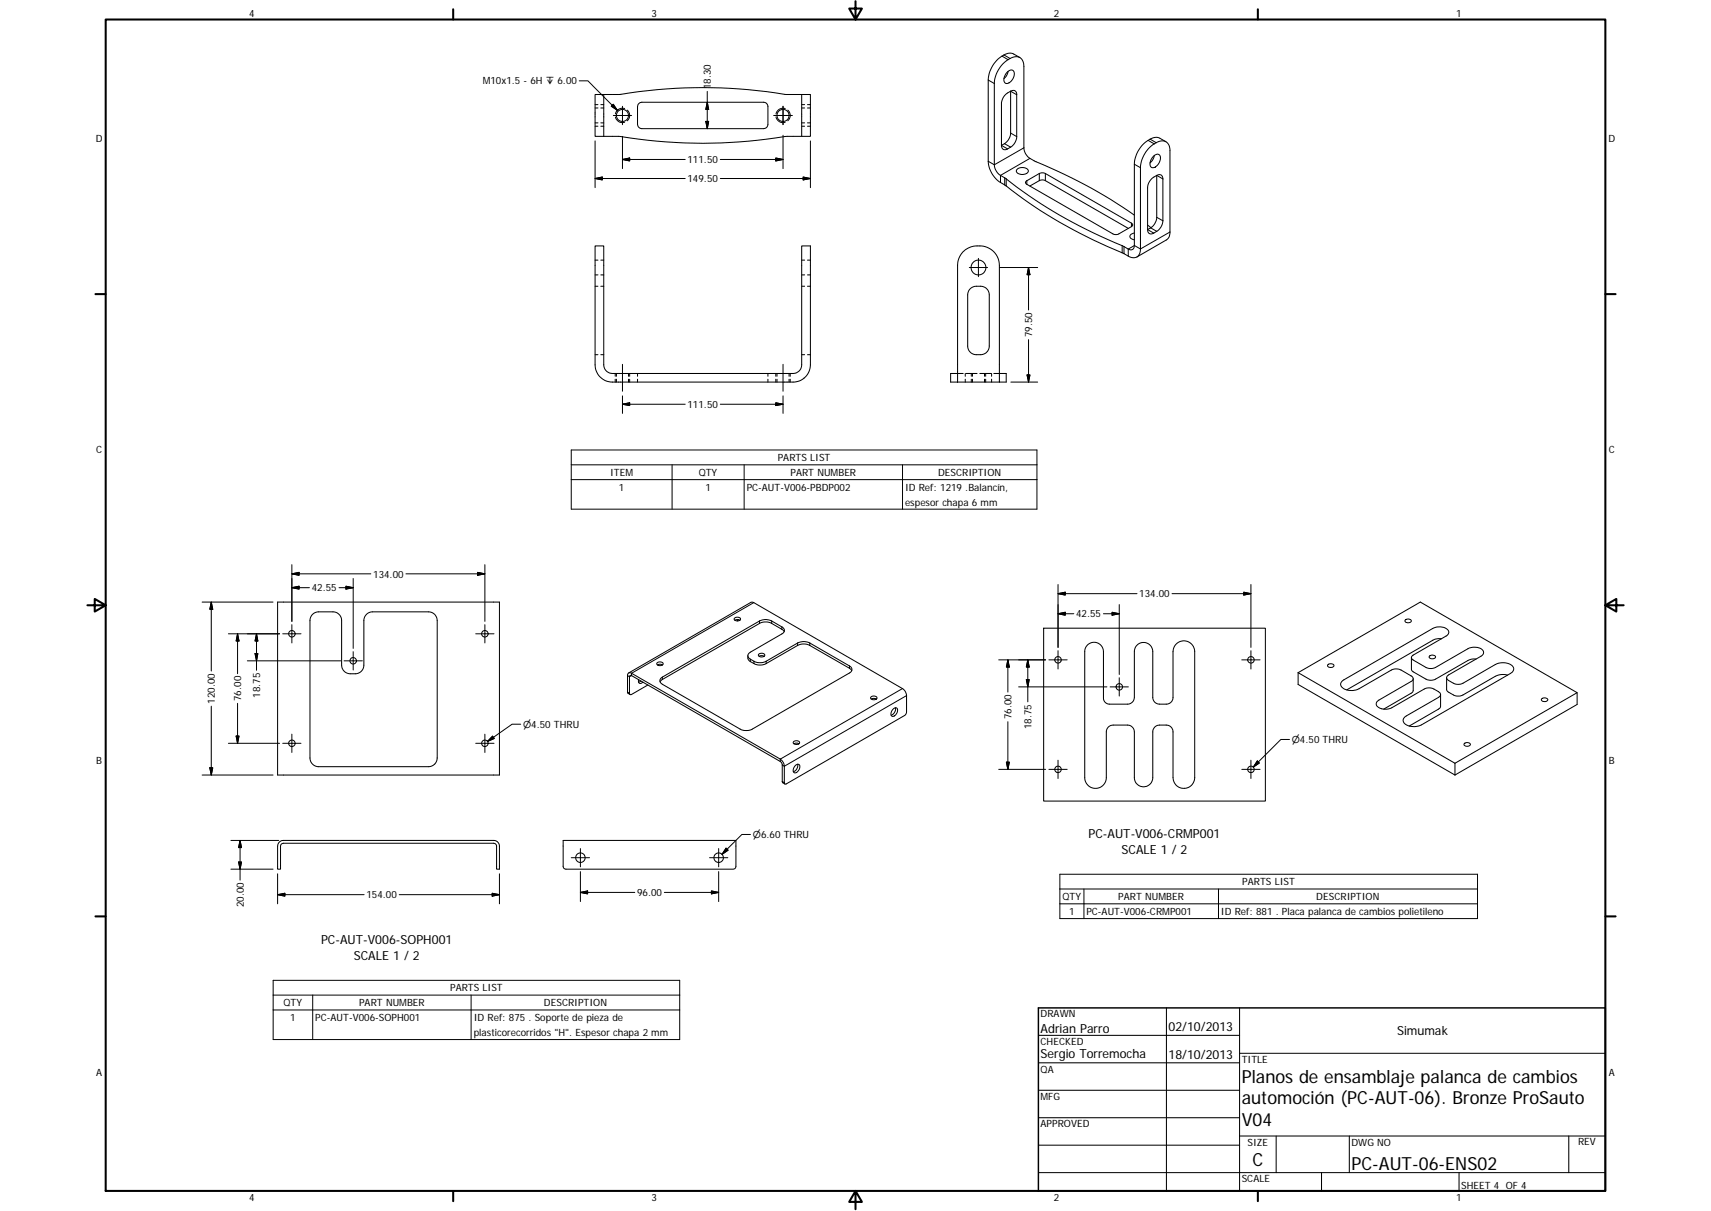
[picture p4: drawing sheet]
<svg xmlns="http://www.w3.org/2000/svg" width="594mm" height="420mm" viewBox="0 0 594 420" stroke-linecap="round" stroke-linejoin="round" font-family="sans-serif">
<g fill="none" stroke="#000" stroke-width=".36">
<path d="M354.1 20l-2.1-1.2a4.5 4.5 0 0 0-5 1.3 10.8 10.8 0 0 0-3.9 7.7v28.2a9.3 9.3 0 0 0 4.3 7.3l1.4 .9a168.3 168.3 0 0 0 41.5 23.8l1.4 .9a2.58 2.58 0 0 0 3.1 .3 2.58 2.58 0 0 0 1.2-2.8v-28.2a9.9 9.9 0 0 1 7.6-9.3 2.87 2.87 0 0 1 2.6 3.4v28.2a2.85 2.85 0 0 1-1.2 2.7l-10.2 6M206.6 37.5h1M206.6 36.3h1M206.6 32.8h3v14.5h-3zM208.6 37.5h1M208.6 36.3h1M209.6 32.8h1.9a37.5 37.5 0 0 0 10.3-1 178.6 178.6 0 0 1 51.5 1h5.1M221.8 35.9l1.1-.4h42.2a1.52 1.52 0 0 1 1.5 1.5v6.1a1.52 1.52 0 0 1-1.5 1.5h-42.2a1.56 1.56 0 0 1-1.5-1.5v-6.1zM278.4 37.5h1M278.4 36.3h1M278.4 32.8h3v14.5h-3zM280.4 37.5h1"/>
<path d="M280.4 36.3h1M349.7 25.1a1.38 1.38 0 0 1 1.9-.7 1.38 1.38 0 0 1 .5 2 2.59 2.59 0 0 1-3.2 2.3 2.99 2.99 0 0 1 .8-3.6zM350 24.7a4.2 4.2 0 0 1-1.4 2.6M350.9 31.6l-1.6 1.1a4.7 4.7 0 0 0-1.6 3.2v14.5M350.9 31.6a1.29 1.29 0 0 1 1.5-.1 1.29 1.29 0 0 1 .6 1.4v15.2l-1 2-2.2 1.6a1.29 1.29 0 0 1-1.5 .1 1.29 1.29 0 0 1-.6-1.4M350.9 31.6l-.1 15.2-1 2.1-2.1 1.5M206.6 42.6h1M206.6 43.8h1M208.6 42.6h1M208.6 43.8h1M209.6 47.3h5.1a178.9 178.9 0 0 0 58.6 0h5.1M278.4 42.6h1"/>
<path d="M278.4 43.8h1M280.4 42.6h1M280.4 43.8h1M353.2 58.7a2.65 2.65 0 0 1 3.9 .6 2.35 2.35 0 0 1-4.2 0zM400.7 54a1.32 1.32 0 0 1 1.8-.3 1.32 1.32 0 0 1 .3 1.9 2.6 2.6 0 0 1-3.1 2.4 3.1 3.1 0 0 1 1-4zM400.8 54l-.7 1.7-.8 .8M404.8 49.2l-2.1-1.2a4.6 4.6 0 0 0-4.9 1.3 10.6 10.6 0 0 0-3.9 7.7v28.2a1.3 1.3 0 0 1-.7 1.4 1.3 1.3 0 0 1-1.5-.2l-1.4-.8a168.3 168.3 0 0 1-41.5-23.9l-1.7-1-.8-.8-.8-1.3-.2-1.1-.1-28.5a9.9 9.9 0 0 1 7.7-9.3 2.87 2.87 0 0 1 2.6 3.4v28.5l.4 1.4 .9 1.3 2.3 1.5a179.5 179.5 0 0 1 34.8 18.9M356.3 62.8l4.8-2.7h1.6l30.1 17.3a.63 .63 0 0 1 .5 .6 .63 .63 0 0 1-.5 .6l-4.5 2.7h-1.7l-30.3-17.5-.2-.5zM357.6 64.5l3.5-1.9h1.6l29.1 16.6M398.5 78.1l1.1 .9M401.6 60.9v14.8l-.2 1.1-1.1 1.6-1.8 1.3M401.6 60.9a1.3 1.3 0 0 1 1.5-.2 1.3 1.3 0 0 1 .7 1.4l-.1 15.2-.6 1.4-.7 .9-1.8 1.3a1.3 1.3 0 0 1-1.5 .1 1.3 1.3 0 0 1-.6-1.3"/>
<path d="M401.6 60.9l-1.8 1.2-.9 1.3-.4 1.1v15.2M206.6 85.3h3v41.3a3 3 0 0 0 3 3h62.8a3 3 0 0 0 3-3v-41.3h3v41.3a6 6 0 0 1-6 6h-62.8a6 6 0 0 1-6-6zM206.6 99.3h1M206.6 90.3h1M206.6 95.4h1M208.6 99.3h1M208.6 90.3h1M208.6 95.4h1M278.4 99.3h1M278.4 90.3h1M278.4 95.4h1M280.4 99.3h1"/>
<path d="M280.4 90.3h1M280.4 95.4h1M334.2 87.5a7.4 7.4 0 0 1 7.9-1.9 7.4 7.4 0 0 1 4.9 6.5v40.5h-14.5v-40.5a6.9 6.9 0 0 1 1.7-4.6zM393.9 80.9a1.21 1.21 0 0 0-1.3 .4 1.21 1.21 0 0 0-.1 1.3l1.4 .6M336.9 100.2l1.3-.8 2.3-.1a3 3 0 0 1 3 3v17.8a3 3 0 0 1-3 3h-1.5a3 3 0 0 1-3-3v-17.8l.2-1.1zM206.6 123.1h1M208.6 123.1h1M214 129.6v1M214 131.6v1M218.2 129.6v1M218.2 131.6v1M221.4 129.6v1"/>
<path d="M221.4 131.6v1M266.6 129.6v1M266.6 131.6v1M269.8 129.6v1M269.8 131.6v1M274 129.6v1M274 131.6v1M278.4 123.1h1M280.4 123.1h1M332.4 129.6h-2.3v3h2.3M332.4 129.6h.1M332.4 132.6h.1"/>
<path d="M332.5 129.6h1.9M335.1 129.6v1M335.1 131.6v1M335.4 129.6h3.9M337.6 129.6v1M337.6 131.6v1M340.2 129.6h3.9M341.8 129.6v1M341.8 131.6v1M344.3 129.6v1M344.3 131.6v1M345.1 129.6h1.9"/>
<path d="M347 129.6h.1M347 132.6h.1M347 129.6h2.4v3h-2.4M96.4 208.9h77v60h-77zM108.5 213.2l1.7-.9h5.4a3 3 0 0 1 3 3v15.5a3 3 0 0 0 3 3h1.8a3 3 0 0 0 2.9-3v-15.5a3 3 0 0 1 3-3h19.5a3 3 0 0 1 3 3v47.7a3 3 0 0 1-3 3h-38.2a3 3 0 0 1-3-3v-47.7l.3-1.2zM255 214.5a1.32 1.32 0 0 1 2.1 .3 1.22 1.22 0 0 1-1.1 .6 1.22 1.22 0 0 1-1.1-.7zM255.1 215.2l.9-.3 .9 .3M256.4 215l-.4 .4M272.3 219.1l-.5-.6-4.5-2.5-1.9-.2-1.4 .3-34 19.7-.8 .8M362.4 218h76.9v59.9h-76.9zM487.9 215.1l.2-.1a1.07 1.07 0 0 1 1.2-.3 1.07 1.07 0 0 1 .6 1 1.2 1.2 0 0 1-2-.5zM218.3 233.5l42.8-24.6 52.2 30a3.1 3.1 0 0 1 1.5 2.4v5.8l-.6 1.1-41.5 23.9-.4-.5v-5.7a3.3 3.3 0 0 0-1.4-2.5l-51.6-29.8a.85 .85 0 0 0-1-.1 .85 .85 0 0 0-.4 .9v5.9l.9 .7"/>
<path d="M221.7 235.8a.87 .87 0 0 0 .3 1.2 .87 .87 0 0 0 1.2-.3M222.5 236.3l-.8 .4M225 237.7l-5.7 3.2-.7-.1v-6l.4-.5 51.9 29.9 .7 1v6.1l.9 .7M228.1 230a1.24 1.24 0 0 1 2.1 .5 1.27 1.27 0 0 1-2.2-.3zM228.3 230.7l.6-.2 1.1 .2M229.5 235.3l34.5-20 1.4-.3 1.6 .1 4.5 2.4a1.28 1.28 0 0 1 .9 1.2 1.28 1.28 0 0 1-.9 1.2l-11 6.4a1.29 1.29 0 0 0-.8 1.2 1.29 1.29 0 0 0 .8 1.2l2.6 1.2 2.3-.2 11.5-6.6 2.6-.5 1.7 .5 13.8 8a1.29 1.29 0 0 1 .8 1.2 1.29 1.29 0 0 1-.8 1.2l-34.1 19.6-1 .3h-1.6l-1-.3-27.3-15.7a1.31 1.31 0 0 1-.5-2.1zM259.7 227.5l.1 1.3 .7 .8 1.9 .9 2.3 .2 1-.3 11.5-6.6 1.1-.3h1.5l1.4 .4 13.8 8 .7 .8M263.4 227l.3-.2a1.14 1.14 0 0 1 1.8 .7 1.3 1.3 0 0 1-2.2-.3zM263.6 227.7l.6-.2 1.1 .2M377.6 223.7a3.3 3.3 0 0 1 3.6-.6 3.3 3.3 0 0 1 1.9 3v16.1a2.1 2.1 0 0 0 2.1 2.1h6.3a2.38 2.38 0 0 0 2.4-2.3v-15.9a3.2 3.2 0 0 1 3.2-3.2 3.2 3.2 0 0 1 3.2 3.2v15.9a2.31 2.31 0 0 0 2.3 2.3h2.3a2.31 2.31 0 0 0 2.4-2.3v-15.9a3.8 3.8 0 0 1 3.7-3.8 3.8 3.8 0 0 1 3.8 3.8v43.7a3.8 3.8 0 0 1-3.8 3.7 3.8 3.8 0 0 1-3.7-3.7v-15.9a2.35 2.35 0 0 0-2.4-2.3h-2.3a2.35 2.35 0 0 0-2.3 2.3v15.9a3.2 3.2 0 0 1-3.2 3.2 3.2 3.2 0 0 1-3.2-3.2v-15.9a2.42 2.42 0 0 0-2.4-2.3h-5a2.35 2.35 0 0 0-2.4 2.3v15.9a3.7 3.7 0 0 1-3.7 3.7 3.7 3.7 0 0 1-3.8-3.7v-43.7l.3-1.3zM450.7 233.4v4.1l54.5 31.4M450.7 233.4l54.5 31.4"/>
<path d="M450.7 233.4l42.5-24.5 54.4 31.4-42.4 24.5M461.1 230.6l.4-.2a.98 .98 0 0 1 1-.1 .98 .98 0 0 1 .6 .9l-.2 .1a1.15 1.15 0 0 1-1.9-.6zM466 236.3l31.5-18.3a4.3 4.3 0 0 1 5.5 1.1l-.1 .7-.5 .7-11.7 6.8a.91 .91 0 0 0-.6 .8 .91 .91 0 0 0 .6 .9l4.4 2.6a3.9 3.9 0 0 0 3.3 0l11.3-6.5a4.1 4.1 0 0 1 5.4 1l-.2 1-.7 .6-11.2 6.4a1.03 1.03 0 0 0-.7 1 1.03 1.03 0 0 0 .7 1l1.9 1.1a3.7 3.7 0 0 0 3.1-.2l11.2-6.4a5 5 0 0 1 6.3 1 1.73 1.73 0 0 1-1 2l-30.9 17.9a5 5 0 0 1-6.3-1.1 1.64 1.64 0 0 1 1-2l11.2-6.4a1.04 1.04 0 0 0 .7-1 1.04 1.04 0 0 0-.7-1l-1.9-1.1a3.7 3.7 0 0 0-3.1 .2l-11.2 6.4a4.2 4.2 0 0 1-5.4-1v-.7l.9-.9 11.2-6.5a1 1 0 0 0 .7-.9 1 1 0 0 0-.7-1l-3.8-2.2a3.7 3.7 0 0 0-3.1 .2l-11.2 6.5a5 5 0 0 1-6.3-1.1l-.1-.8zM490.1 228.1l.1 4.5 5.5 3.3a3.8 3.8 0 0 0 2.7-.3l11.6-6.6 1-.3 1.5-.1M490.7 235.5v4.1l-.3 .6-10 5.8M496.4 227.6a1.27 1.27 0 0 1 2 .4 1.18 1.18 0 0 1-1.2 .6 1.18 1.18 0 0 1-.9-.9zM500.5 221.6l-2 .1-1 .4-29.9 17.3M523.4 234.2a5.8 5.8 0 0 0-4.2 .5l-11.2 6.4a3.7 3.7 0 0 1-3.4 0l-1.9-1.1-.4-.6v-4.3M275.5 257.4a1.2 1.2 0 0 1 2.1 .5 1.3 1.3 0 0 1-2.2-.4zM275.6 258l.7-.2 1.1 .2M302.4 241.9a1.23 1.23 0 0 1 2.1 .4 1.16 1.16 0 0 1-1.2 .5 1.16 1.16 0 0 1-.9-.9zM302.5 242.5l.9-.2 .9 .2"/>
<path d="M310 246.2a.92 .92 0 0 1 1.3-.6 .92 .92 0 0 1 .3 1.4 1.39 1.39 0 0 1-2.2 1.2 2.15 2.15 0 0 1 .6-2zM310.9 245.6a2.32 2.32 0 0 1-1.5 2.5M500.2 241v4l-.3 .7-10.6 6.2M508.5 258a1.26 1.26 0 0 1 2 .4 1.19 1.19 0 0 1-1.2 .6 1.19 1.19 0 0 1-.9-.9zM535.3 242.4a1.27 1.27 0 0 1 2.1 .5 1.2 1.2 0 0 1-1.2 .5 1.2 1.2 0 0 1-1-.8zM547.6 240.3v4.1l-42.4 24.5M276.2 265.5a.89 .89 0 0 1 1.3-.2 .89 .89 0 0 1 .1 1.3 1.37 1.37 0 0 1-.7 1.3 1.37 1.37 0 0 1-1.4-.1 2.22 2.22 0 0 1 .7-2.3zM277 265.2a2.3 2.3 0 0 1-1.5 2.5M505.2 264.8v4.1M96.9 292.3l.8-.6 .7-.1h73a1.97 1.97 0 0 1 2 2v8h-1v-8.2l-.4-.6-.6-.2h-73l-.8 .3-.2 .7v8h-1v-8zM195.5 291.6h60v9.2l-.4 .6-.6 .2-58.2-.1-.6-.3-.2-.6zM360.5 359.2h69.9"/>
<path d="M405 349.7v63.5M430.4 349.7v63.5M360.5 368.7h69.9M360.5 378.3h69.9M430.4 365.4h127M360.5 387.8h69.9M360.5 397.3h69.9M430.4 394.1h127M443.1 394.1v12.7M468.5 394.1v12.7M544.7 394.1v12.7M360.5 406.8h196.9"/>
<path d="M458.8 406.8v6.4M506.6 406.8v6.4"/>
<circle cx="216.1" cy="40" r="2.09"/>
<circle cx="271.9" cy="40" r="2.1"/>
<circle cx="339.7" cy="92.8" r="2.56"/>
<circle cx="101.3" cy="219.9" r="1.13"/>
<circle cx="168.3" cy="219.9" r="1.13"/>
<circle cx="122.6" cy="229.3" r="1.13"/>
<circle cx="367.4" cy="228.9" r="1.13"/>
<circle cx="388.6" cy="238.3" r="1.12"/>
<circle cx="434.4" cy="228.9" r="1.14"/>
<circle cx="101.3" cy="257.9" r="1.13"/>
<circle cx="168.3" cy="257.9" r="1.13"/>
<circle cx="367.3" cy="266.9" r="1.13"/>
<circle cx="434.3" cy="266.9" r="1.13"/>
<circle cx="201.5" cy="297.6" r="1.65"/>
<circle cx="249.5" cy="297.6" r="1.65"/>
</g>
<g fill="none" stroke="#000" stroke-width=".35">
<path d="M347.9 19.5l2.1 1.2M348.6 19.1l2.1 1.2M201.1 28h3l10.2 10.3M212.9 36.2l1.4 2.1-2-1.4zM216.1 36.9v6.3M216.9 37.7a2.46 2.46 0 0 0-3.2 1.8M217.8 38.2a2.45 2.45 0 0 1 0 3.7M245.6 31.7v12.9M245.6 35.5l.5 2.5h-1zM271.9 36.9v6.3M272.6 37.7a2.49 2.49 0 0 0-3.2 1.8M273.5 38.2a2.45 2.45 0 0 1 0 3.7"/>
<path d="M343.1 27.8l2.1 1.2M350.9 31.6l2.1 1.3M206.6 48.9v16.2M213 40.1h6.3M213.7 40.6a2.46 2.46 0 0 0 3.2 1.8M216.1 55.3l2.5-.5v1zM216.1 55.3h21.8M216.1 47.3v11.2M245.1 42.1h1l-.5 2.5zM250.1 55.3h21.8M268.7 40.1h6.4M269.4 54.8l2.5 .5-2.5 .5z"/>
<path d="M269.4 40.6a2.49 2.49 0 0 0 3.2 1.8M271.9 46.9v11.6M281.4 48.9v16.2M347.7 50.4l2.1 1.3M348.8 49.8l2.1 1.3M350.9 46.2l2.1 1.2M355.5 51.3l-10.3 5.9-2.1-1.2M357.6 54.9l-10.2 6v2.4M393.9 57l2.1 1.2M398.6 48.7l2.2 1.2M399.3 48.3l2.1 1.2M206.6 61.9l2.5-.5v1z"/>
<path d="M206.6 61.9h31.3M250.1 61.9h31.3M278.9 61.4l2.5 .5-2.5 .5zM348.8 61.7v2.5M349.4 62.1v2.4M356.5 62.7v1.2M360.9 60.2v2.5M363 60.2v2.5M392.8 77.4v1.2M398.5 79.7l2.1 1.2M399.5 79.1l2.1 1.2M401.6 60.9l2.2 1.2"/>
<path d="M401.6 75.4l2.2 1.2M336.5 92.8h6.4M339.7 89.6v6.4M347.1 92.8h13.2M357.1 92.8v14.7M357.1 92.8l.5 2.5h-1zM389.6 85.2v2.5M390.3 85.6v2.4M406.2 80.5l-10.2 5.9-2.1-1.2-2.2 1.2v2.5M357.1 117.8v14.8M213.6 129.6v1M213.6 131.6v1"/>
<path d="M216.1 126.4v9.3M216.1 137.4v6M218.6 129.6v1M218.6 131.6v1M269.4 139.7l2.5 .6-2.5 .4zM269.4 129.6v1M269.4 131.6v1M271.9 126.4v9.3M271.9 137.4v6M274.4 129.6v1M274.4 131.6v1M337.2 129.6v1"/>
<path d="M337.2 131.6v1M342.2 129.6v1M342.2 131.6v1M351 132.6h9.3M356.6 130.1h1l-.5 2.5zM198.3 156.1h161.7v20.6h-161.7zM216.1 140.3l2.5-.6v1zM216.1 140.3h21.8M250.1 140.3h21.8M198.3 161.3h161.7M198.3 166.4h161.7M233.4 161.3v15.4"/>
<path d="M258.4 161.3v15.4M313.4 161.3v15.4M101.3 195.9v19.7M101.3 199.1l2.5-.5v1zM101.3 199.1h27.5M140.9 199.1h27.5M165.8 198.6l2.6 .5-2.6 .5zM168.4 195.9v19.7M70.2 208.9h24.6M73.4 208.9l.5 2.5h-1.1zM73.4 208.9v23.9M79.3 219.9h17.8"/>
<path d="M82.5 219.9v13.8M82.5 219.9l.5 2.5h-1zM89.1 219.9v12.7M89.1 219.9l.4 2.5h-.9zM98.2 219.9h6.3M101.3 216.7v6.4M101.3 203.9l2.5-.5v1zM101.3 203.9h6.1M117.7 203.9h4.9M120.1 203.4l2.5 .5-2.5 .5zM122.6 200.7v24.3M165.2 219.9h6.3"/>
<path d="M168.4 216.7v6.4M261.7 209.1l-42.4 24.5v.8l-.7 .4-.7-.4M263.7 215.5v.8M267.9 215.5v.8M271.5 217.5v.8M367.4 206l2.5-.5v1zM367.4 212.9l2.5-.5v1zM367.4 206h27.4M367.4 212.9h5.4M367.4 202.8v21.8M383.1 212.9h5.5M386.1 212.4l2.5 .5-2.5 .5z"/>
<path d="M388.6 209.8v24.2M406.9 206h27.4M431.9 205.5l2.4 .5-2.4 .5zM434.3 202.8v21.8M85.9 229.3h32.4M88.6 226.8h.9l-.4 2.5zM119.5 229.3h6.3M122.6 226.1v6.4M230 234.9v.9M260.5 228.7v.9M261.8 229.4v.8M266 229.4v.8"/>
<path d="M276.9 223.1v.8M281.2 223.1v.8M295 231.1v.8M313.3 238.9l-42.4 24.5v.8M346.8 228.9h16.2M349.9 228.9v11.2M349.9 228.9l.5 2.5h-1zM353.7 238.3h30.6M356.4 235.8h1l-.5 2.5zM356.9 228.9v14.6M356.9 228.9l.5 2.5h-1zM364.2 228.9h6.3"/>
<path d="M367.4 225.8v6.3M385.4 238.3h6.4M388.6 235.1v6.4M431.2 228.9h6.3M434.3 225.8v6.3M73.4 245v23.9M79.3 257.9h17.8M82 255.4h1l-.5 2.5zM82.5 244v13.9M98.2 257.9h6.3M101.3 254.7v6.4M165.2 257.9h6.3"/>
<path d="M168.4 254.7v6.4M171 255.4l.6 .8-2.3 1zM180.8 251.3h-3l-8.5 5.9M217.9 240.1l.7 .4M314.8 241.3l-42.5 24.6-.7-.5M349.9 250.4v16.5M447.7 256.6h-3l-9.5 9.5M70.2 268.9h24.6M72.8 266.4h1.1l-.5 2.5zM271.6 271.1l.7 .5M346.8 266.9h16.2M349.4 264.4h1l-.5 2.5z"/>
<path d="M364.2 266.9h6.3M367.4 263.8v6.3M431.2 266.9h6.3M434.3 263.8v6.3M436.6 264l.7 .7-2.1 1.4zM80.2 291.6h16.6M82.8 299.1h1.1l-.6 2.5zM83.3 291.6v13.8M83.3 291.6l.6 2.5h-1.1zM198.3 297.6h6.4M201.5 294.4v6.4M246.4 297.6h6.3"/>
<path d="M249.5 294.4v6.4M252.1 294.3l.7 .7-2.1 1.4zM260.6 289.5h-3l-6.9 6.9M80.2 301.6h14.6M96.4 303.2v10.4M96.4 310.4l2.5-.5v1zM96.4 310.4h30M138.6 310.4h34.8M170.9 309.9l2.5 .5-2.5 .5zM173.4 303.2v10.4M201.5 309.6l2.5-.5v1zM201.5 309.6h18.9"/>
<path d="M201.5 302.4v10.4M230.7 309.6h18.8M247 309.1l2.5 .5-2.5 .5zM249.5 302.4v10.4M368 303.3h145v15.4h-145zM368 308.4h145M368 313.6h145M376.4 308.4v10.3M423.1 308.4v10.3M94.8 340.1h141.2v20.6h-141.2zM94.8 345.2h141.2M94.8 350.4h141.2"/>
<path d="M108.6 345.2v15.5M163.6 345.2v15.5"/>
</g>
<g fill="none" stroke="#000" stroke-width=".71">
<path d="M36.7 6.8h520.7v406.4h-520.7zM157.3 3.2v3.6M297 .4v6.4l-2.2-3.8h4.5l-2.3 3.8M436.7 3.2v3.6M33.1 102h3.6M557.4 102h3.6M30.3 210h6.4l-3.8-2.2v4.4l3.8-2.2M557.4 210l3.8 2.2v-4.4l-3.8 2.2h6.3M33.1 317.9h3.6M557.4 317.9h3.6M157.3 413.2v3.6M297 413.2l2.3 3.8h-4.5l2.2-3.8v6.3"/>
<path d="M436.7 413.2v3.6"/>
</g>
<path d="M360.5 349.7h196.9v63.5h-196.9z" fill="none" stroke="#000" stroke-width=".51"/>
<g fill="#000" stroke="#000" stroke-width=".35">
<path d="M212.9 36.2l1.4 2.1-2-1.4zM245.6 35.5l.5 2.5h-1zM216.1 55.3l2.5-.5v1zM245.1 42.1h1l-.5 2.5zM269.4 54.8l2.5 .5-2.5 .5zM206.6 61.9l2.5-.5v1zM278.9 61.4l2.5 .5-2.5 .5zM357.1 92.8l.5 2.5h-1zM216.1 140.3l2.5-.6v1zM356.6 130.1h1l-.5 2.5zM269.4 139.7l2.5 .6-2.5 .4zM101.3 199.1l2.5-.5v1z"/>
<path d="M165.8 198.6l2.6 .5-2.6 .5zM73.4 208.9l.5 2.5h-1.1zM101.3 203.9l2.5-.5v1zM120.1 203.4l2.5 .5-2.5 .5zM367.4 206l2.5-.5v1zM367.4 212.9l2.5-.5v1zM386.1 212.4l2.5 .5-2.5 .5zM431.9 205.5l2.4 .5-2.4 .5zM82.5 219.9l.5 2.5h-1zM88.6 226.8h.9l-.4 2.5zM89.1 219.9l.4 2.5h-.9zM349.9 228.9l.5 2.5h-1z"/>
<path d="M356.4 235.8h1l-.5 2.5zM356.9 228.9l.5 2.5h-1zM82 255.4h1l-.5 2.5zM171 255.4l.6 .8-2.3 1zM72.8 266.4h1.1l-.5 2.5zM349.4 264.4h1l-.5 2.5zM436.6 264l.7 .7-2.1 1.4zM82.8 299.1h1.1l-.6 2.5zM83.3 291.6l.6 2.5h-1.1zM252.1 294.3l.7 .7-2.1 1.4zM96.4 310.4l2.5-.5v1zM170.9 309.9l2.5 .5-2.5 .5z"/>
<path d="M201.5 309.6l2.5-.5v1zM247 309.1l2.5 .5-2.5 .5z"/>
</g>
<g font-size="6.3">
<text x="431.1" y="375.7">Planos de ensamblaje palanca de cambios</text>
<text x="431.1" y="383.2">automoción (PC-AUT-06). Bronze ProSauto</text>
<text x="431.1" y="390.7">V04</text>
<text x="434.8" y="404.7">C</text>
<text x="469.2" y="406">PC-AUT-06-ENS02</text>
</g>
<g font-size="4.4">
<text x="377.9" y="290.9">PC-AUT-V006-CRMP001</text>
<text x="389.4" y="296.2">SCALE 1 / 2</text>
<text x="111.5" y="327.7">PC-AUT-V006-SOPH001</text>
<text x="122.8" y="332.9">SCALE 1 / 2</text>
<text x="361.3" y="358.4">Adrian Parro</text>
<text x="405.8" y="357.8">02/10/2013</text>
<text x="485.1" y="359.2">Simumak</text>
<text x="361.3" y="367.1">Sergio Torremocha</text>
<text x="405.8" y="367.3">18/10/2013</text>
</g>
<g font-size="3.5">
<text x="86.6" y="5.8">4</text>
<text x="226.3" y="5.8">3</text>
<text x="365.9" y="5.8">2</text>
<text x="505.6" y="5.8">1</text>
<text x="167.6" y="29.3">M10x1.5 - 6H ↧ 6.00</text>
<text x="246.8" y="30.9" transform="rotate(-90 246.8 30.9)">18.30</text>
<text x="33.2" y="49.4">D</text>
<text x="558.5" y="49.4">D</text>
<text x="238.7" y="56.6">111.50</text>
<text x="238.7" y="63.2">149.50</text>
<text x="358.4" y="117.1" transform="rotate(-90 358.4 117.1)">79.50</text>
<text x="238.7" y="141.5">111.50</text>
<text x="33.4" y="157.3">C</text>
<text x="270.1" y="160">PARTS LIST</text>
<text x="558.6" y="157.3">C</text>
<text x="211.9" y="165.1">ITEM</text>
<text x="242.6" y="165.1">QTY</text>
<text x="274.4" y="165.1">PART NUMBER</text>
<text x="325.7" y="165.1">DESCRIPTION</text>
<text x="214.9" y="170.2">1</text>
<text x="244.9" y="170.2">1</text>
<text x="259.3" y="170.3">PC-AUT-V006-PBDP002</text>
<text x="314.2" y="170.4">ID Ref: 1219 .Balancín,</text>
<text x="314.2" y="175.6">espesor chapa 6 mm</text>
<text x="129.6" y="200.4">134.00</text>
<text x="108.3" y="205.2">42.55</text>
<text x="395.6" y="207.2">134.00</text>
<text x="373.6" y="214.2">42.55</text>
<text x="74.6" y="244.2" transform="rotate(-90 74.6 244.2)">120.00</text>
<text x="83.8" y="243.2" transform="rotate(-90 83.8 243.2)">76.00</text>
<text x="90.3" y="242" transform="rotate(-90 90.3 242)">18.75</text>
<text x="351.2" y="249.6" transform="rotate(-90 351.2 249.6)">76.00</text>
<text x="358.1" y="252.9" transform="rotate(-90 358.1 252.9)">18.75</text>
<text x="33.4" y="265.2">B</text>
<text x="558.6" y="265.2">B</text>
<text x="127.2" y="311.7">154.00</text>
<text x="221.2" y="310.9">96.00</text>
<text x="431.3" y="307.1">PARTS LIST</text>
<text x="84.6" y="314.8" transform="rotate(-90 84.6 314.8)">20.00</text>
<text x="368.9" y="312.3">QTY</text>
<text x="371.2" y="317.4">1</text>
<text x="377.2" y="317.4">PC-AUT-V006-CRMP001</text>
<text x="388.3" y="312.3">PART NUMBER</text>
<text x="423.9" y="317.5">ID Ref: 881 . Placa palanca de cambios polietileno</text>
<text x="457" y="312.3">DESCRIPTION</text>
<text x="156.3" y="344">PARTS LIST</text>
<text x="98.4" y="349.1">QTY</text>
<text x="124.7" y="349.1">PART NUMBER</text>
<text x="188.8" y="349.1">DESCRIPTION</text>
<text x="361.3" y="353">DRAWN</text>
<text x="100.8" y="354.2">1</text>
<text x="109.5" y="354.2">PC-AUT-V006-SOPH001</text>
<text x="164.5" y="354.3">ID Ref: 875 . Soporte de pieza de</text>
<text x="164.5" y="359.4">plasticorecorridos &quot;H&quot;. Espesor chapa 2 mm</text>
<text x="361.3" y="362.5">CHECKED</text>
<text x="431.1" y="368.7">TITLE</text>
<text x="33.4" y="373.2">A</text>
<text x="361.3" y="372.1">QA</text>
<text x="558.6" y="373.2">A</text>
<text x="361.3" y="381.6">MFG</text>
<text x="361.3" y="391.2">APPROVED</text>
<text x="433.2" y="397.5">SIZE</text>
<text x="469.2" y="397.5">DWG NO</text>
<text x="547.9" y="397.4">REV</text>
<text x="431.1" y="410.2">SCALE</text>
<text x="507.3" y="412.4">SHEET 4 OF 4</text>
<text x="86.6" y="416.7">4</text>
<text x="226.3" y="416.7">3</text>
<text x="365.9" y="416.7">2</text>
<text x="505.6" y="416.7">1</text>
</g>
<g font-size="3.3">
<text x="181.6" y="252.5">⌀4.50 THRU</text>
<text x="448.5" y="257.8">⌀4.50 THRU</text>
<text x="261.4" y="290.8">⌀6.60 THRU</text>
</g>
</svg>
